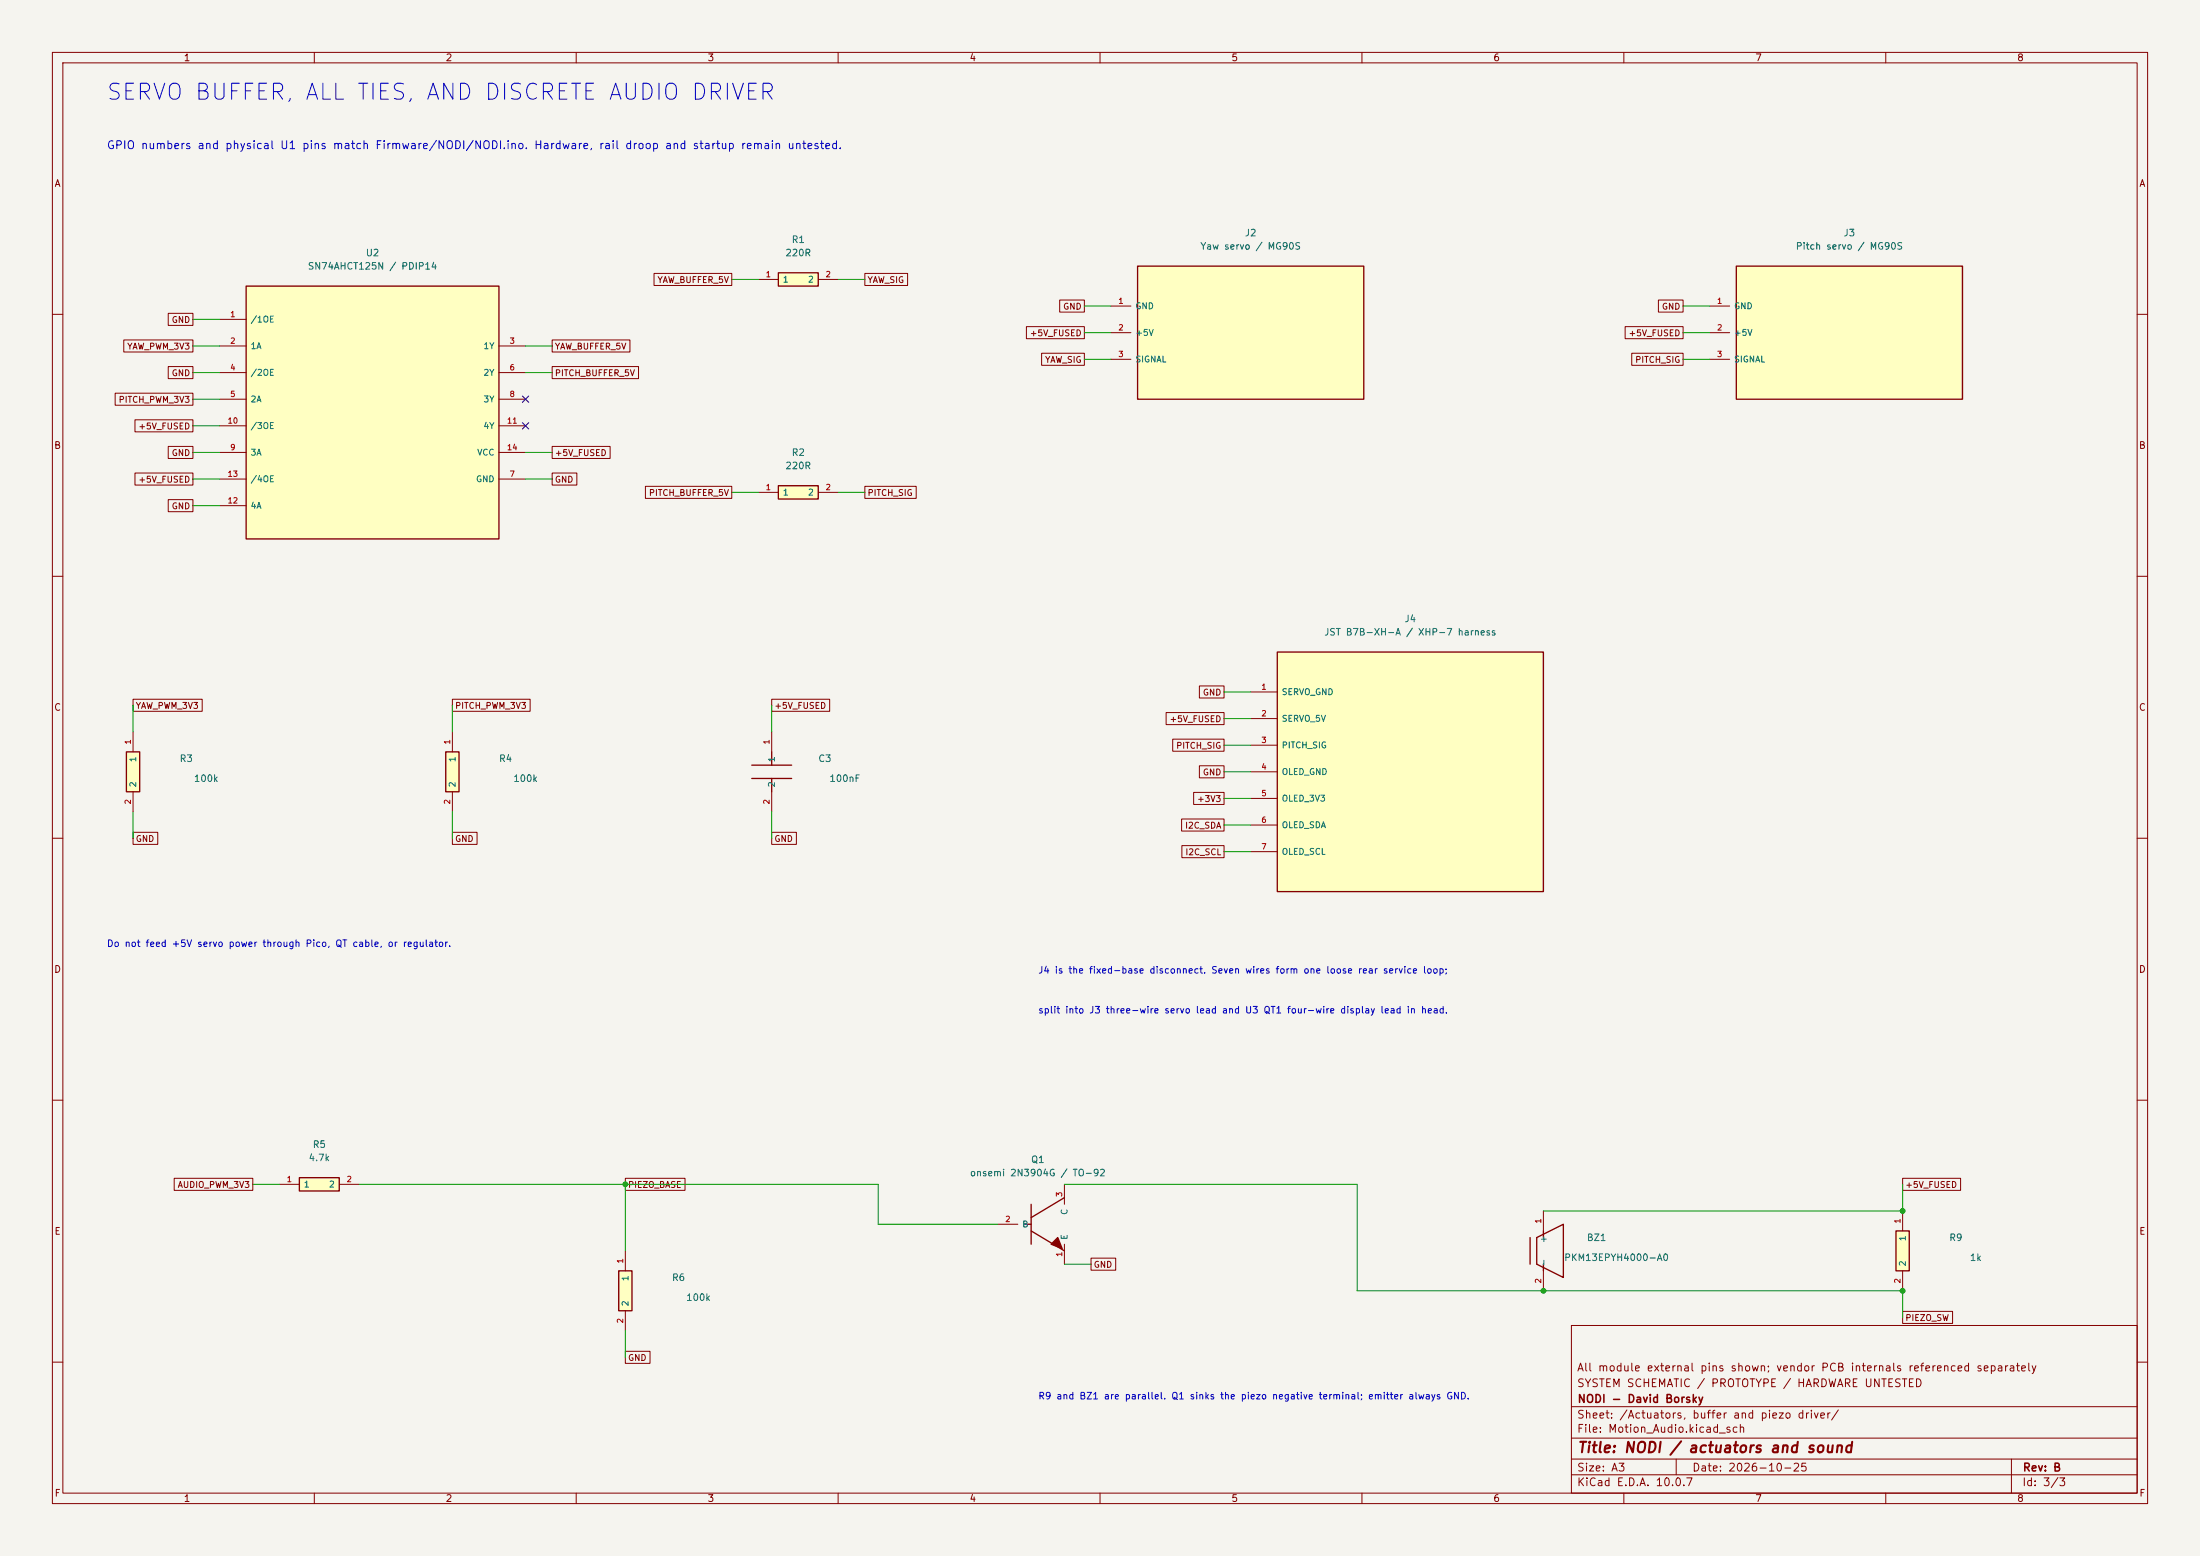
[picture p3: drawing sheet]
<svg xmlns="http://www.w3.org/2000/svg" width="420mm" height="297mm" viewBox="0 0 420 297" stroke-linecap="round" stroke-linejoin="round" font-family="sans-serif">
<path d="M0 0h420v297h-420z" fill="#f5f4ef" stroke="#f5f4ef" stroke-width=".19"/>
<g fill="none" stroke="#840000" stroke-width=".19">
<path d="M10 10h400v277h-400zM12 12h396v273h-396zM60 10v2M110 10v2M160 10v2M210 10v2M260 10v2M310 10v2M360 10v2M10 60h2M408 60h2M10 110h2"/>
<path d="M408 110h2M10 160h2M408 160h2M10 210h2M408 210h2M300 253h108v32h-108zM10 260h2M300 278.5h108M300 274.5h108M300 268.5h108M320 278.5v3M384 278.5v6.5"/>
<path d="M408 260h2M60 285v2M110 285v2M160 285v2M210 285v2M260 285v2M300 281.5h108M310 285v2M360 285v2"/>
</g>
<path d="M24.1 143.5h2.6v7.6h-2.6z" fill="#ffffc2"/>
<path d="M24.1 143.5h2.6v7.6h-2.6zM292.1 236.2v5.1M293.4 236.2l5-2.5v10.1l-5-2.5zM294.6 234.9v1.3M294.6 241.3v1.3" fill="none" stroke="#840000" stroke-width=".25"/>
<path d="M25.4 139.7v3.8M25.4 151.1v3.8M294.6 231.1v3.8M294.6 242.6v3.8" fill="none" stroke="#840000" stroke-width=".19"/>
<path d="M361.9 234.9h2.6v7.7h-2.6z" fill="#ffffc2"/>
<path d="M361.9 234.9h2.6v7.7h-2.6z" fill="none" stroke="#840000" stroke-width=".25"/>
<path d="M363.2 231.1v3.8M363.2 242.6v3.8" fill="none" stroke="#840000" stroke-width=".19"/>
<path d="M243.8 124.5h50.8v45.7h-50.8z" fill="#ffffc2"/>
<path d="M243.8 124.5h50.8v45.7h-50.8z" fill="none" stroke="#840000" stroke-width=".25"/>
<path d="M238.8 132.1h5M238.8 137.2h5M238.8 142.2h5M238.8 147.3h5M238.8 152.4h5M238.8 157.5h5M238.8 162.6h5" fill="none" stroke="#840000" stroke-width=".19"/>
<path d="M118.1 242.6h2.5v7.6h-2.5z" fill="#ffffc2"/>
<path d="M118.1 242.6h2.5v7.6h-2.5z" fill="none" stroke="#840000" stroke-width=".25"/>
<path d="M119.4 238.8v3.8M119.4 250.2v3.8" fill="none" stroke="#840000" stroke-width=".19"/>
<path d="M57.1 224.8h7.7v2.5h-7.7z" fill="#ffffc2"/>
<path d="M143.5 146.1h7.6M143.5 148.6h7.6M147.3 143.5v2.6M147.3 148.6v2.5M57.1 224.8h7.7v2.5h-7.7zM195.6 233.7h1.2M196.8 234.9l6.4 3.9M196.8 229.9v7.6M203.2 228.6l-6.4 3.8" fill="none" stroke="#840000" stroke-width=".25"/>
<path d="M147.3 139.7v3.8M147.3 151.1v3.8M53.3 226.1h3.8M64.8 226.1h3.8M190.5 233.7h3.8M203.2 226.1v3.8M203.2 237.5v3.8" fill="none" stroke="#840000" stroke-width=".19"/>
<path d="M201.9 236.2l.9 2.1-2.1-.8z" fill="#840000" stroke="#840000" stroke-width=".25"/>
<path d="M85.1 143.5h2.5v7.6h-2.5z" fill="#ffffc2"/>
<path d="M85.1 143.5h2.5v7.6h-2.5z" fill="none" stroke="#840000" stroke-width=".25"/>
<path d="M86.4 139.7v3.8M86.4 151.1v3.8" fill="none" stroke="#840000" stroke-width=".19"/>
<path d="M331.5 50.8h43.1v25.4h-43.1z" fill="#ffffc2"/>
<path d="M331.5 50.8h43.1v25.4h-43.1z" fill="none" stroke="#840000" stroke-width=".25"/>
<path d="M326.4 58.4h3.8M326.4 63.5h3.8M326.4 68.6h3.8" fill="none" stroke="#840000" stroke-width=".19"/>
<path d="M217.2 50.8h43.1v25.4h-43.1z" fill="#ffffc2"/>
<path d="M217.2 50.8h43.1v25.4h-43.1z" fill="none" stroke="#840000" stroke-width=".25"/>
<path d="M212.1 58.4h3.8M212.1 63.5h3.8M212.1 68.6h3.8" fill="none" stroke="#840000" stroke-width=".19"/>
<path d="M148.6 92.7h7.6v2.6h-7.6z" fill="#ffffc2"/>
<path d="M148.6 92.7h7.6v2.6h-7.6z" fill="none" stroke="#840000" stroke-width=".25"/>
<path d="M144.8 94h3.8M156.2 94h3.8" fill="none" stroke="#840000" stroke-width=".19"/>
<path d="M47 54.6h48.2v48.3h-48.2z" fill="#ffffc2"/>
<path d="M47 54.6h48.2v48.3h-48.2z" fill="none" stroke="#840000" stroke-width=".25"/>
<g fill="none" stroke="#840000" stroke-width=".19">
<path d="M41.9 61h5.1M41.9 66h5.1M41.9 71.1h5.1M41.9 76.2h5.1M95.2 66h5.1M95.2 71.1h5.1M95.2 76.2h5.1M41.9 91.4h5.1M41.9 86.4h5.1M41.9 81.3h5.1M41.9 96.5h5.1M95.2 91.4h5.1"/>
<path d="M95.2 86.4h5.1M95.2 81.3h5.1"/>
</g>
<path d="M148.6 52.1h7.6v2.5h-7.6z" fill="#ffffc2"/>
<path d="M148.6 52.1h7.6v2.5h-7.6z" fill="none" stroke="#840000" stroke-width=".25"/>
<g fill="none" stroke="#840000" stroke-width=".19">
<path d="M32.1 59.8h4.7v2.3h-4.7zM124.9 52.2h14.8v2.3h-14.8zM144.8 53.3h3.8M156.2 53.3h3.8M165.1 52.2h8.2v2.3h-8.2zM202.3 57.3h4.7v2.3h-4.7zM316.6 57.3h4.7v2.3h-4.7zM22 75h14.8v2.4h-14.8zM23.6 64.9h13.2v2.3h-13.2zM32.1 70h4.7v2.3h-4.7zM105.4 64.9h14.9v2.3h-14.9zM105.4 70h16.5v2.3h-16.5z"/>
<path d="M195.9 62.3h11.1v2.4h-11.1zM198.8 67.4h8.2v2.3h-8.2zM310.2 62.3h11.1v2.4h-11.1zM311.5 67.4h9.8v2.3h-9.8zM25.8 90.3h11v2.3h-11zM25.8 80.1h11v2.3h-11zM32.1 95.4h4.7v2.3h-4.7zM32.1 85.2h4.7v2.3h-4.7zM105.4 85.2h11.1v2.3h-11.1zM105.4 90.3h4.7v2.3h-4.7zM123.2 92.8h16.5v2.3h-16.5zM165.1 92.8h9.8v2.3h-9.8z"/>
<path d="M25.4 133.5h13.2v2.3h-13.2zM86.4 133.5h14.8v2.3h-14.8zM147.3 133.5h11.1v2.3h-11.1zM222.6 136h11.1v2.3h-11.1zM229 130.9h4.7v2.3h-4.7zM25.4 158.9h4.7v2.3h-4.7zM86.4 158.9h4.7v2.3h-4.7zM147.3 158.9h4.7v2.3h-4.7zM223.9 141.1h9.8v2.3h-9.8zM225.6 156.3h8.1v2.3h-8.1zM227.9 151.2h5.8v2.4h-5.8zM229 146.2h4.7v2.3h-4.7z"/>
<path d="M225.6 161.4h8.1v2.3h-8.1zM33.3 224.9h15v2.3h-15zM119.4 224.9h11.4v2.3h-11.4zM363.2 224.9h11.1v2.3h-11.1zM119.4 257.9h4.7v2.3h-4.7zM208.3 240.1h4.7v2.4h-4.7zM363.2 250.3h9.6v2.3h-9.6z"/>
</g>
<g fill="none" stroke="#009600" stroke-width=".19">
<path d="M139.7 53.3h5.1M160 53.3h5.1M207 58.4h5.1M321.3 58.4h5.1M36.8 61h5.1M36.8 76.2h5.1M36.8 71.1h5.1M36.8 66h5.1M100.3 71.1h5.1M100.3 66h5.1M207 63.5h5.1M207 68.6h5.1"/>
<path d="M321.3 63.5h5.1M321.3 68.6h5.1M36.8 81.3h5.1M36.8 86.4h5.1M36.8 91.4h5.1M36.8 96.5h5.1M100.3 86.4h5.1M100.3 91.4h5.1M139.7 94h5.1M160 94h5.1M25.4 134.6v5.1M86.4 134.6v5.1"/>
<path d="M147.3 134.6v5.1M233.7 132.1h5.1M233.7 137.2h5.1M25.4 154.9v5.1M86.4 154.9v5.1M147.3 154.9v5.1M233.7 157.5h5.1M233.7 152.4h5.1M233.7 147.3h5.1M233.7 142.2h5.1M233.7 162.6h5.1M48.3 226.1h5"/>
<path d="M68.6 226.1h99v7.6h22.9M119.4 226.1v12.7M203.2 226.1h55.9v20.3h104.1v5.1M363.2 226.1v5h-68.6M119.4 254v5.1M203.2 241.3h5.1"/>
</g>
<path d="M99.7 75.6l1.2 1.2M100.9 75.6l-1.2 1.2M99.7 80.7l1.2 1.2M100.9 80.7l-1.2 1.2" fill="none" stroke="#000084" stroke-width=".19"/>
<g fill="#009600" stroke="#009600" stroke-width=".19">
<circle cx="119.4" cy="226.1" r=".46"/>
<circle cx="363.2" cy="231.1" r=".46"/>
<circle cx="294.6" cy="246.4" r=".46"/>
<circle cx="363.2" cy="246.4" r=".46"/>
</g>
<text font-size="3" fill="#0000c2" x="20.1" y="19.9">SERVO BUFFER, ALL TIES, AND DISCRETE AUDIO DRIVER</text>
<text font-size="2" fill="#840000" x="301" y="277.8">Title: NODI / actuators and sound</text>
<text font-size="1.5" fill="#0000c2" x="20.3" y="28.8">GPIO numbers and physical U1 pins match Firmware/NODI/NODI.ino. Hardware, rail droop and startup remain untested.</text>
<g font-size="1.5" fill="#840000">
<text x="300.9" y="262.1">All module external pins shown; vendor PCB internals referenced separately</text>
<text x="300.9" y="265.1">SYSTEM SCHEMATIC / PROTOTYPE / HARDWARE UNTESTED</text>
<text x="301" y="268.1">NODI - David Borsky</text>
<text x="300.9" y="273.8">File: Motion_Audio.kicad_sch</text>
<text x="300.9" y="271.1">Sheet: /Actuators, buffer and piezo driver/</text>
<text x="300.9" y="281.2">Size: A3</text>
<text x="322.9" y="281.2">Date: 2026-10-25</text>
<text x="386" y="281.2">Rev: B</text>
<text x="300.9" y="284">KiCad E.D.A. 10.0.7</text>
<text x="385.9" y="284">Id: 3/3</text>
</g>
<g font-size="1.3" fill="#840000">
<text x="35" y="12">1</text>
<text x="85" y="12">2</text>
<text x="135" y="12">3</text>
<text x="185" y="12">4</text>
<text x="235" y="12">5</text>
<text x="285" y="12">6</text>
<text x="335" y="12">7</text>
<text x="385" y="12">8</text>
<text x="10.3" y="36">A</text>
<text x="408.3" y="36">A</text>
<text x="10.2" y="86">B</text>
<text x="408.2" y="86">B</text>
<text x="10.2" y="136">C</text>
<text x="408.2" y="136">C</text>
<text x="10.2" y="186">D</text>
<text x="408.2" y="186">D</text>
<text x="10.3" y="236">E</text>
<text x="408.3" y="236">E</text>
<text x="10.3" y="286">F</text>
<text x="35" y="287">1</text>
<text x="85" y="287">2</text>
<text x="135" y="287">3</text>
<text x="185" y="287">4</text>
<text x="235" y="287">5</text>
<text x="285" y="287">6</text>
<text x="335" y="287">7</text>
<text x="385" y="287">8</text>
<text x="408.3" y="286">F</text>
</g>
<g font-size="1.3" fill="#006464">
<text x="151" y="46.7">R1</text>
<text x="229" y="48">Yaw servo / MG90S</text>
<text x="237.5" y="45.4">J2</text>
<text x="342.7" y="48">Pitch servo / MG90S</text>
<text x="351.8" y="45.4">J3</text>
<text x="58.7" y="51.8">SN74AHCT125N / PDIP14</text>
<text x="69.7" y="49.2">U2</text>
<text x="149.8" y="49.2">220R</text>
<text x="149.8" y="89.9">220R</text>
<text x="151" y="87.3">R2</text>
<text x="268" y="119.1">J4</text>
<text x="252.7" y="121.6">JST B7B-XH-A / XHP-7 harness</text>
<text x="34.2" y="145.7">R3</text>
<text x="36.9" y="149.6">100k</text>
<text x="95.2" y="145.7">R4</text>
<text x="97.9" y="149.6">100k</text>
<text x="156.1" y="145.7">C3</text>
<text x="158.2" y="149.6">100nF</text>
<text x="58.8" y="221.9">4.7k</text>
<text x="59.6" y="219.4">R5</text>
<text x="185.1" y="224.8">onsemi 2N3904G / TO-92</text>
<text x="196.7" y="222.3">Q1</text>
<text x="302.8" y="237.2">BZ1</text>
<text x="372" y="237.2">R9</text>
<text x="128.2" y="244.8">R6</text>
<text x="298.5" y="241">PKM13EPYH4000-A0</text>
<text x="375.9" y="241">1k</text>
<text x="130.9" y="248.6">100k</text>
</g>
<g font-size="1.3" fill="#0000c2">
<text x="20.3" y="181.1">Do not feed +5V servo power through Pico, QT cable, or regulator.</text>
<text x="198.1" y="186.1">J4 is the fixed-base disconnect. Seven wires form one loose rear service loop;</text>
<text x="198.1" y="193.8">split into J3 three-wire servo lead and U3 QT1 four-wire display lead in head.</text>
<text x="198.1" y="267.4">R9 and BZ1 are parallel. Q1 sinks the piezo negative terminal; emitter always GND.</text>
</g>
<g font-size="1.2" fill="#840000">
<text x="125.4" y="54.3">YAW_BUFFER_5V</text>
<text x="165.5" y="54.3">YAW_SIG</text>
<text x="202.9" y="59.4">GND</text>
<text x="317.2" y="59.4">GND</text>
<text x="32.7" y="61.9">GND</text>
<text x="196.5" y="64.5">+5V_FUSED</text>
<text x="310.8" y="64.5">+5V_FUSED</text>
<text x="24.2" y="67">YAW_PWM_3V3</text>
<text x="105.8" y="67">YAW_BUFFER_5V</text>
<text x="199.4" y="69.5">YAW_SIG</text>
<text x="312.1" y="69.5">PITCH_SIG</text>
<text x="22.5" y="77.2">PITCH_PWM_3V3</text>
<text x="32.7" y="72.1">GND</text>
<text x="105.8" y="72.1">PITCH_BUFFER_5V</text>
<text x="26.3" y="82.2">+5V_FUSED</text>
<text x="32.7" y="87.3">GND</text>
<text x="105.8" y="87.3">+5V_FUSED</text>
<text x="26.3" y="92.4">+5V_FUSED</text>
<text x="105.8" y="92.4">GND</text>
<text x="123.8" y="94.9">PITCH_BUFFER_5V</text>
<text x="165.5" y="94.9">PITCH_SIG</text>
<text x="32.7" y="97.5">GND</text>
<text x="25.8" y="135.6">YAW_PWM_3V3</text>
<text x="86.8" y="135.6">PITCH_PWM_3V3</text>
<text x="147.7" y="135.6">+5V_FUSED</text>
<text x="229.5" y="133">GND</text>
<text x="223.2" y="138.1">+5V_FUSED</text>
<text x="224.4" y="143.2">PITCH_SIG</text>
<text x="229.5" y="148.3">GND</text>
<text x="228.4" y="153.4">+3V3</text>
<text x="25.8" y="161">GND</text>
<text x="86.8" y="161">GND</text>
<text x="147.7" y="161">GND</text>
<text x="226.1" y="158.4">I2C_SDA</text>
<text x="226.2" y="163.5">I2C_SCL</text>
<text x="33.8" y="227">AUDIO_PWM_3V3</text>
<text x="119.8" y="227">PIEZO_BASE</text>
<text x="363.6" y="227">+5V_FUSED</text>
<text x="208.7" y="242.3">GND</text>
<text x="363.6" y="252.4">PIEZO_SW</text>
<text x="119.8" y="260">GND</text>
</g>
<g font-size="1.2" fill="#006464">
<text x="149.3" y="54.2">1</text>
<text x="154.1" y="54.2">2</text>
<text x="216.6" y="59.3">GND</text>
<text x="330.9" y="59.3">GND</text>
<text x="47.7" y="61.8">/1OE</text>
<text x="216.6" y="64.4">+5V</text>
<text x="330.9" y="64.4">+5V</text>
<text x="47.7" y="66.9">1A</text>
<text x="47.7" y="72">/2OE</text>
<text x="92.2" y="66.9">1Y</text>
<text x="92.2" y="72">2Y</text>
<text x="216.6" y="69.5">SIGNAL</text>
<text x="330.9" y="69.5">SIGNAL</text>
<text x="47.7" y="77.1">2A</text>
<text x="92.2" y="77.1">3Y</text>
<text x="47.7" y="82.2">/3OE</text>
<text x="92.2" y="82.2">4Y</text>
<text x="47.7" y="87.2">3A</text>
<text x="91" y="87.2">VCC</text>
<text x="47.7" y="92.3">/4OE</text>
<text x="90.8" y="92.3">GND</text>
<text x="149.3" y="94.9">1</text>
<text x="154.1" y="94.9">2</text>
<text x="47.7" y="97.4">4A</text>
<text x="244.6" y="133">SERVO_GND</text>
<text x="244.6" y="138">SERVO_5V</text>
<text x="244.6" y="143.1">PITCH_SIG</text>
<text x="26.3" y="145.6" transform="rotate(-90 26.3 145.6)">1</text>
<text x="87.2" y="145.6" transform="rotate(-90 87.2 145.6)">1</text>
<text x="148.2" y="145.6" transform="rotate(-90 148.2 145.6)">1</text>
<text x="244.6" y="148.2">OLED_GND</text>
<text x="26.3" y="150.4" transform="rotate(-90 26.3 150.4)">2</text>
<text x="87.2" y="150.4" transform="rotate(-90 87.2 150.4)">2</text>
<text x="148.2" y="150.4" transform="rotate(-90 148.2 150.4)">2</text>
<text x="244.6" y="153.3">OLED_3V3</text>
<text x="244.6" y="158.4">OLED_SDA</text>
<text x="244.6" y="163.4">OLED_SCL</text>
<text x="57.9" y="226.9">1</text>
<text x="62.7" y="226.9">2</text>
<text x="204.1" y="232" transform="rotate(-90 204.1 232)">C</text>
<text x="195.1" y="234.6">B</text>
<text x="204.1" y="236.7" transform="rotate(-90 204.1 236.7)">E</text>
<text x="295.5" y="237.4" transform="rotate(-90 295.5 237.4)">+</text>
<text x="364.1" y="237" transform="rotate(-90 364.1 237)">1</text>
<text x="120.3" y="244.6" transform="rotate(-90 120.3 244.6)">1</text>
<text x="295.5" y="241.8" transform="rotate(-90 295.5 241.8)">-</text>
<text x="364.1" y="241.8" transform="rotate(-90 364.1 241.8)">2</text>
<text x="120.3" y="249.4" transform="rotate(-90 120.3 249.4)">2</text>
</g>
<g font-size="1.1" fill="#a90000">
<text x="146.1" y="53.2">1</text>
<text x="157.5" y="53.2">2</text>
<text x="213.4" y="58.2">1</text>
<text x="327.7" y="58.2">1</text>
<text x="43.8" y="60.8">1</text>
<text x="43.8" y="65.9">2</text>
<text x="97.2" y="65.9">3</text>
<text x="213.4" y="63.3">2</text>
<text x="327.7" y="63.3">2</text>
<text x="43.8" y="70.9">4</text>
<text x="97.2" y="70.9">6</text>
<text x="213.4" y="68.4">3</text>
<text x="327.7" y="68.4">3</text>
<text x="43.8" y="76">5</text>
<text x="97.2" y="76">8</text>
<text x="43.3" y="81.1">10</text>
<text x="96.7" y="81.1">11</text>
<text x="43.8" y="86.2">9</text>
<text x="96.7" y="86.2">14</text>
<text x="43.3" y="91.3">13</text>
<text x="97.2" y="91.3">7</text>
<text x="146.1" y="93.8">1</text>
<text x="157.5" y="93.8">2</text>
<text x="43.3" y="96.3">12</text>
<text x="240.7" y="131.9">1</text>
<text x="240.7" y="137">2</text>
<text x="25.2" y="142.2" transform="rotate(-90 25.2 142.2)">1</text>
<text x="86.2" y="142.2" transform="rotate(-90 86.2 142.2)">1</text>
<text x="147.1" y="142.2" transform="rotate(-90 147.1 142.2)">1</text>
<text x="240.7" y="142.1">3</text>
<text x="240.7" y="147.1">4</text>
<text x="25.2" y="153.6" transform="rotate(-90 25.2 153.6)">2</text>
<text x="86.2" y="153.6" transform="rotate(-90 86.2 153.6)">2</text>
<text x="147.1" y="153.6" transform="rotate(-90 147.1 153.6)">2</text>
<text x="240.7" y="152.2">5</text>
<text x="240.7" y="157.3">6</text>
<text x="240.7" y="162.4">7</text>
<text x="54.6" y="225.9">1</text>
<text x="66.1" y="225.9">2</text>
<text x="191.8" y="233.5">2</text>
<text x="203" y="228.6" transform="rotate(-90 203 228.6)">3</text>
<text x="294.5" y="233.6" transform="rotate(-90 294.5 233.6)">1</text>
<text x="363" y="233.6" transform="rotate(-90 363 233.6)">1</text>
<text x="203" y="240" transform="rotate(-90 203 240)">1</text>
<text x="119.2" y="241.3" transform="rotate(-90 119.2 241.3)">1</text>
<text x="294.5" y="245.1" transform="rotate(-90 294.5 245.1)">2</text>
<text x="363" y="245.1" transform="rotate(-90 363 245.1)">2</text>
<text x="119.2" y="252.7" transform="rotate(-90 119.2 252.7)">2</text>
</g>
</svg>
